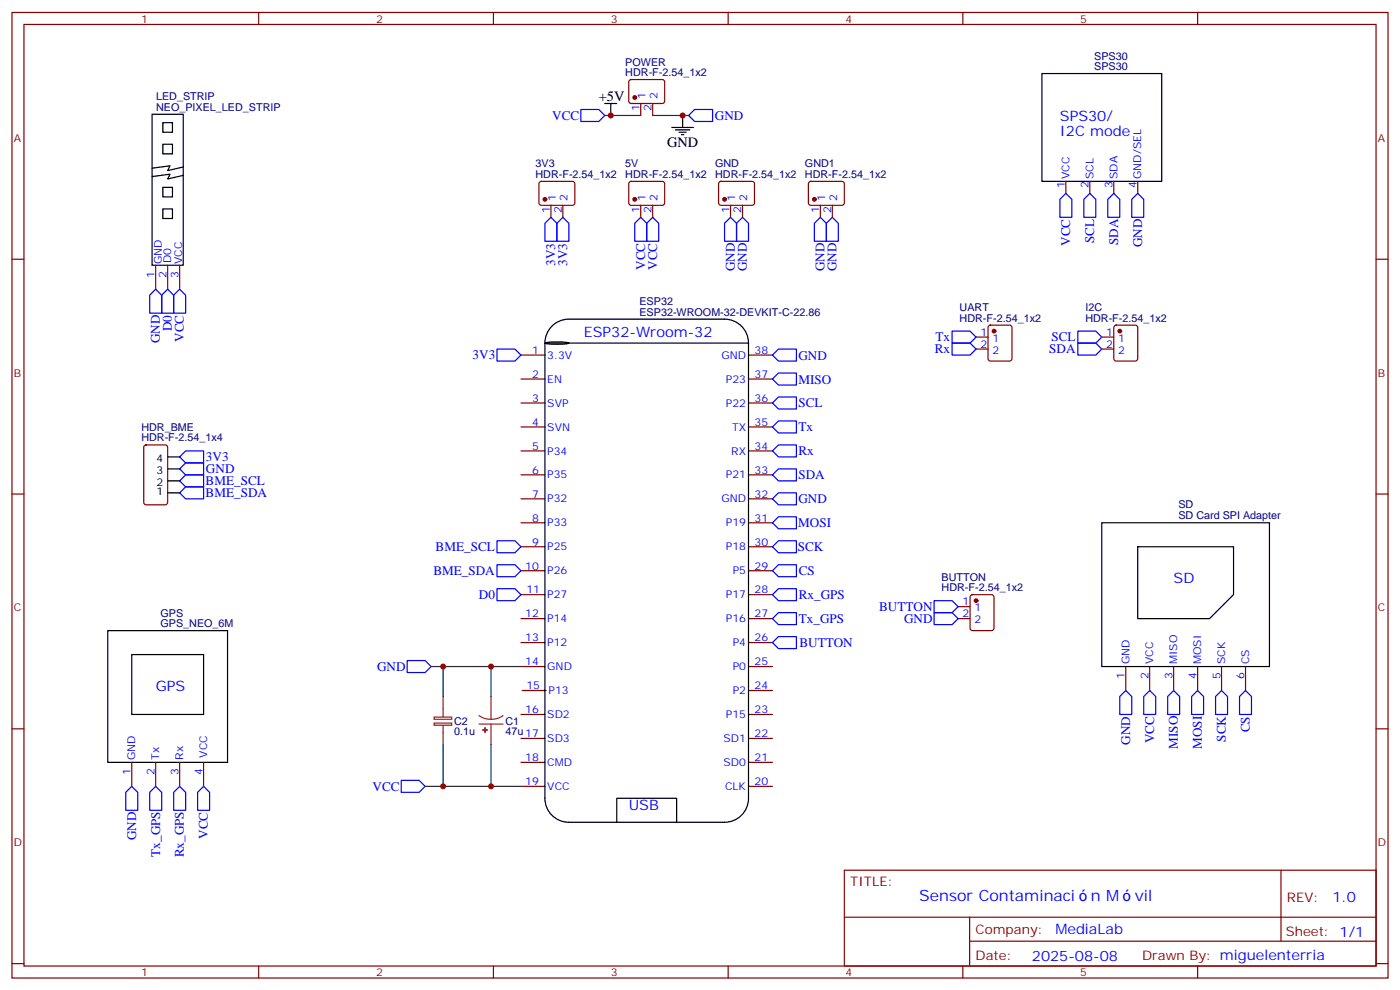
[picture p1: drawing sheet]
<svg xmlns="http://www.w3.org/2000/svg" width="412mm" height="292mm" viewBox="0 0 412 292" stroke-linecap="round" stroke-linejoin="round" font-family="sans-serif">
<g fill="none" stroke="#870000" stroke-width=".35">
<path d="M3.5 3.7h405.4v284.3h-405.4zM7.1 7.2h398.2v277.3h-398.2zM76.2 3.7v3.5M145.3 3.7v3.5M214.5 3.7v3.5M283.6 3.7v3.5M352.8 3.7v3.5M185.4 23.6l.5-.2 9.5 .1 .4 .6-.1 5.9-.6 .5-9.5-.1-.4-.6v-5.7zM188.7 30.5v3.5M192.3 30.5v3.5M159 53.6l.5-.2 9.4 .1 .4 .6v5.9l-.7 .5-9.4-.1-.5-.6v-5.7zM185.4 53.6l.5-.2 9.5 .1 .4 .6-.1 5.9-.6 .5-9.5-.1-.4-.6v-5.7z"/>
<path d="M211.9 53.6l.5-.2 9.4 .1 .4 .6v5.9l-.7 .5-9.4-.1-.4-.6v-5.7zM238.4 53.6l.4-.2 9.5 .1 .4 .6-.1 5.9-.6 .5-9.4-.1-.5-.6v-5.7zM314 53.4v3.5M321 53.4v3.5M328.1 53.4v3.5M335.1 53.4v3.5M3.5 76.3h3.6M45.9 78.1v7.1M49.4 78.1v7.1M52.9 78.1v7.1M162.3 60.5v3.5M165.8 60.5v3.5"/>
<path d="M188.7 60.5v3.5M192.3 60.5v3.5M215.2 60.5v3.5M218.7 60.5v3.5M241.7 60.5v3.5M245.2 60.5v3.5M405.3 76.3h3.6M287.5 99.3h3.5M291.3 96l.4-.3h5.7l.6 .5 .1 9.4-.5 .7h-5.9l-.6-.4-.1-9.5zM324.6 99.3h3.5M328.3 96l.5-.3h5.6l.7 .5v9.4l-.4 .7h-5.9l-.7-.4v-9.5zM153.5 118.7h7"/>
<path d="M153.5 111.6h7M153.5 104.6h7M220.5 118.7h7M220.5 111.6h7M220.5 104.6h7M287.5 102.8h3.5M324.6 102.8h3.5M42.6 131.2l.4-.2h5.7l.6 .5 .1 16.5-.5 .6-5.9 .1-.6-.5-.1-16.5zM153.5 125.7h7M153.5 139.8h7M153.5 132.8h7M220.5 125.7h7"/>
<path d="M220.5 139.8h7M220.5 132.8h7M3.5 145.5h3.6M153.5 154h7M153.5 146.9h7M220.5 154h7M220.5 146.9h7M405.3 145.5h3.6M153.5 175.1h7M153.5 168.1h7M153.5 161h7M220.5 175.1h7"/>
<path d="M220.5 168.1h7M220.5 161h7M282.2 178.6h3.6M286 175.3l.5-.2h5.6l.7 .4v9.5l-.5 .6-5.8 .1-.7-.5v-9.4zM153.5 196.3h7M153.5 189.2h7M153.5 182.2h7M220.5 196.3h7M220.5 189.2h7M220.5 182.2h7M282.2 182.2h3.6M331.6 196.3v7"/>
<path d="M338.7 196.3v7M345.7 196.3v7M352.8 196.3v7M359.8 196.3v7M366.9 196.3v7M3.5 214.6h3.6M153.5 217.5h7M153.5 210.4h7M153.8 203.3h7.1M220.5 217.5h7M220.5 210.4h7M220.5 203.3h7"/>
<path d="M405.3 214.6h3.6M38.8 224.5v7.1M45.9 224.5v7.1M52.9 224.5v7.1M60 224.5v7.1M153.5 231.6h7M153.5 224.5h7M220.5 231.6h7M220.5 224.5h7M248.7 256.3h156.6v28.2h-156.6zM377.3 256.3v20.9M248.7 270.1h156.5"/>
<path d="M285.6 277.2h119.6M285.6 270.1v14.1M3.5 283.8h3.6M76.2 284.5v3.5M145.3 284.5v3.5M214.5 284.5v3.5M283.6 284.5v3.5M352.8 284.5v3.5M405.3 283.8h3.6"/>
</g>
<g fill="none" stroke="#000" stroke-width=".35">
<path d="M44.8 33.7h9.2v44.4h-9.2zM48 36.1h2.8v2.8h-2.8zM178.2 30.5h3.5M179.9 30.5v3.5M197.9 37.5h6.4M199 38.2h4.2M200 38.9h2.1M200.7 39.7h.7M201.1 34v3.5M306.9 21.7h35.3v31.7h-35.3zM48 55.2h2.8v2.8h-2.8zM48 42.5h2.8v2.8h-2.8z"/>
<path d="M54 49.2l-4.6 1 .7-1.4-5.3 .7M54 51.6l-4.6 1.1 .7-1.4-5.3 .7M48 61.5h2.8v2.8h-2.8zM160.5 101h60v134.1a7.1 7.1 0 0 1-7.1 7h-45.8a7.1 7.1 0 0 1-7.1-7zM160.5 101a17.8 17.8 0 0 1 7.1 0 17.8 17.8 0 0 1-7.1 0zM160.5 101a7.1 7.1 0 0 1 7.1-7h45.8a7.1 7.1 0 0 1 7.1 7M49.4 138.1h3.5M49.4 134.5h3.5M49.4 145.1h3.5M49.4 141.6h3.5M324.6 154h49.3v42.3h-49.3zM335.1 161h28.3v14.1l-7.1 7.1h-21.2z"/>
<path d="M31.7 185.7h35.3v38.8h-35.3zM38.8 192.8h21.2v17.6h-21.2zM181.7 242.1v-7h17.6v7"/>
</g>
<g fill="none" stroke="#00f" stroke-width=".35">
<path d="M171.1 32.2h5.3l1.8 1.8-1.8 1.8h-5.3zM202.8 34l1.8-1.8h5.3v3.6h-5.3zM314 56.9l1.7 1.8v5.3h-3.5v-5.3zM319.3 58.7l1.7-1.8 1.8 1.8v5.3h-3.5zM326.3 58.7l1.8-1.8 1.7 1.8v5.3h-3.5zM333.4 58.7l1.7-1.8 1.8 1.8v5.3h-3.5zM162.3 64l1.7 1.8v5.2h-3.5v-5.2zM165.8 64l1.8 1.8v5.2h-3.6v-5.2zM188.7 64l1.8 1.8v5.2h-3.5v-5.2zM192.3 64l1.7 1.8v5.2h-3.5v-5.2zM215.2 64l1.8 1.8v5.2h-3.6v-5.2zM218.7 64l1.8 1.8v5.2h-3.5v-5.2z"/>
<path d="M241.7 64l1.7 1.8v5.2h-3.5v-5.2zM245.2 64l1.7 1.8v5.2h-3.5v-5.2zM45.9 85.2l1.7 1.7v5.3h-3.5v-5.3zM49.4 85.2l1.8 1.7v5.3h-3.6v-5.3zM52.9 85.2l1.8 1.7v5.3h-3.5v-5.3zM280.5 97.5h5.3l1.7 1.8-1.7 1.7h-5.3zM317.5 97.5h5.3l1.8 1.8-1.8 1.7h-5.3zM146.4 102.8h5.3l1.8 1.8-1.8 1.7h-5.3zM227.5 111.6l1.8-1.7h5.3v3.5h-5.3zM227.5 118.7l1.8-1.8h5.3v3.5h-5.3zM227.5 104.6l1.8-1.8h5.3v3.5h-5.3zM280.5 101h5.3l1.7 1.8-1.7 1.8h-5.3z"/>
<path d="M317.5 101h5.3l1.8 1.8-1.8 1.8h-5.3zM52.9 134.5l1.8-1.7h5.3v3.5h-5.3zM52.9 138.1l1.8-1.8h5.3v3.5h-5.3zM227.5 139.8l1.8-1.7h5.3v3.5h-5.3zM227.5 125.7l1.8-1.7h5.3v3.5h-5.3zM227.5 132.8l1.8-1.8h5.3v3.5h-5.3zM52.9 141.6l1.8-1.8h5.3v3.6h-5.3zM52.9 145.1l1.8-1.7h5.3v3.5h-5.3zM146.4 159.2h5.3l1.8 1.8-1.8 1.8h-5.3zM227.5 154l1.8-1.8h5.3v3.5h-5.3zM227.5 146.9l1.8-1.8h5.3v3.6h-5.3zM146.4 173.4h5.3l1.8 1.7-1.8 1.8h-5.3z"/>
<path d="M146.4 166.3h5.3l1.8 1.8-1.8 1.7h-5.3zM227.5 168.1l1.8-1.8h5.3v3.5h-5.3zM227.5 161l1.8-1.8h5.3v3.6h-5.3zM227.5 175.1l1.8-1.7h5.3v3.5h-5.3zM275.2 176.9h5.3l1.7 1.7-1.7 1.8h-5.3zM119.9 194.5h5.3l1.8 1.8-1.8 1.7h-5.3zM227.5 189.2l1.8-1.7h5.3v3.5h-5.3zM229.3 180.4h5.3v3.5h-5.3l-1.8-1.7zM275.2 180.4h5.3l1.7 1.8-1.7 1.7h-5.3zM331.6 203.3l1.8 1.8v5.3h-3.6v-5.3zM338.7 203.3l1.7 1.8v5.3h-3.5v-5.3zM345.7 203.3l1.8 1.8v5.3h-3.5v-5.3z"/>
<path d="M352.8 203.3l1.7 1.8v5.3h-3.5v-5.3zM359.8 203.3l1.8 1.8v5.3h-3.5v-5.3zM366.9 203.3l1.8 1.8v5.3h-3.6v-5.3zM38.8 231.6l1.8 1.7v5.3h-3.6v-5.3zM45.9 231.6l1.7 1.7v5.3h-3.5v-5.3zM52.9 231.6l1.8 1.7v5.3h-3.5v-5.3zM60 231.6l1.7 1.7v5.3h-3.5v-5.3zM118.2 229.8h5.3l1.7 1.8-1.7 1.7h-5.3z"/>
</g>
<g fill="#870000" stroke="#870000" stroke-width=".35">
<circle cx="292.8" cy="97.5" r=".53"/>
<circle cx="329.8" cy="97.5" r=".53"/>
<circle cx="287.5" cy="176.9" r=".53"/>
<circle cx="187" cy="28.7" r=".53"/>
<circle cx="160.5" cy="58.7" r=".53"/>
<circle cx="187" cy="58.7" r=".53"/>
<circle cx="213.4" cy="58.7" r=".53"/>
<circle cx="239.9" cy="58.7" r=".53"/>
</g>
<path d="M127.9 211.2h5.2v.6h-5.2zM127.9 212.9h5.2v.7h-5.2zM130.5 205.1v6M130.5 213.6v5.6M141.1 210.7l1.7 .9 1.8 .2M141.1 213.2h7.1M144.6 205.1v6.7M144.6 213.2v6M148.2 210.7l-1.7 .9-1.9 .2" fill="none" stroke="#8c2424" stroke-width=".35"/>
<g fill="#8c2424" stroke="#8c2424" stroke-width=".35">
<path d="M142.2 214.9l1.4 .1z"/>
<path d="M142.9 214.3v1.4z"/>
</g>
<path d="M178.2 34h10.5M192.3 34h10.5M127 196.3h26.5M130.5 196.3v8.8M144.6 196.3v8.8M130.5 219.2v12.4M144.6 219.2v12.4M125.2 231.6h28.3" fill="none" stroke="#008700" stroke-width=".35"/>
<g fill="#c00">
<circle cx="130.5" cy="231.6" r=".88"/>
<circle cx="130.5" cy="196.3" r=".88"/>
<circle cx="144.6" cy="196.3" r=".88"/>
<circle cx="144.6" cy="231.6" r=".88"/>
<circle cx="179.9" cy="34" r=".88"/>
<circle cx="201.1" cy="34" r=".88"/>
</g>
<g font-size="4.6" fill="#00f">
<text x="270.8" y="265.3">Sensor Contaminaci</text>
<text x="321.3" y="265.3">n M</text>
<text x="334.3" y="265.3">vil</text>
</g>
<g font-size="4.2">
<text x="176.4" y="29.8">+5V</text>
<text x="196.5" y="43.2">GND</text>
</g>
<g font-size="4.2" fill="#00f">
<text x="312.2" y="35.8">SPS30/</text>
<text x="312.2" y="40">I2C mode</text>
<text x="172" y="99.3">ESP32-Wroom-32</text>
<text x="345.7" y="171.6">SD</text>
<text x="45.9" y="203.3">GPS</text>
<text x="185.2" y="238.6">USB</text>
<text x="392.5" y="265.5">1.0</text>
<text x="310.9" y="275.1">MediaLab</text>
<text x="304" y="282.9">2025-08-08</text>
</g>
<g font-size="3.9" fill="#00f">
<text x="162.7" y="35.3">VCC</text>
<text x="210.6" y="35.3">GND</text>
<text x="322.3" y="71.6" transform="rotate(-90 322.3 71.6)">SCL</text>
<text x="315.2" y="72.4" transform="rotate(-90 315.2 72.4)">VCC</text>
<text x="329.4" y="72.2" transform="rotate(-90 329.4 72.2)">SDA</text>
<text x="336.4" y="72.9" transform="rotate(-90 336.4 72.9)">GND</text>
<text x="163.5" y="78.2" transform="rotate(-90 163.5 78.2)">3V3</text>
<text x="167.1" y="78.2" transform="rotate(-90 167.1 78.2)">3V3</text>
<text x="190" y="79.5" transform="rotate(-90 190 79.5)">VCC</text>
<text x="193.5" y="79.5" transform="rotate(-90 193.5 79.5)">VCC</text>
<text x="216.4" y="79.9" transform="rotate(-90 216.4 79.9)">GND</text>
<text x="220" y="79.9" transform="rotate(-90 220 79.9)">GND</text>
<text x="242.9" y="79.9" transform="rotate(-90 242.9 79.9)">GND</text>
<text x="246.4" y="79.9" transform="rotate(-90 246.4 79.9)">GND</text>
<text x="47.1" y="101.1" transform="rotate(-90 47.1 101.1)">GND</text>
<text x="50.6" y="97.5" transform="rotate(-90 50.6 97.5)">D0</text>
<text x="54.2" y="100.7" transform="rotate(-90 54.2 100.7)">VCC</text>
<text x="275.6" y="100.5">Tx</text>
<text x="309.7" y="100.5">SCL</text>
<text x="139.2" y="105.8">3V3</text>
<text x="235.2" y="105.9">GND</text>
<text x="275.4" y="104.1">Rx</text>
<text x="309.1" y="104.1">SDA</text>
<text x="235.2" y="113">MISO</text>
<text x="235.2" y="119.9">SCL</text>
<text x="235.2" y="127">Tx</text>
<text x="60.7" y="135.8">3V3</text>
<text x="235.2" y="134.1">Rx</text>
<text x="60.6" y="142.9">BME_SCL</text>
<text x="60.7" y="139.3">GND</text>
<text x="235.2" y="141.1">SDA</text>
<text x="60.6" y="146.4">BME_SDA</text>
<text x="235.2" y="148.2">GND</text>
<text x="235.1" y="155.3">MOSI</text>
<text x="128.3" y="162.3">BME_SCL</text>
<text x="235" y="162.4">SCK</text>
<text x="127.7" y="169.3">BME_SDA</text>
<text x="235.3" y="169.3">CS</text>
<text x="141.1" y="176.4">D0</text>
<text x="235.3" y="176.5">Rx_GPS</text>
<text x="259" y="179.9">BUTTON</text>
<text x="235.3" y="183.5">Tx_GPS</text>
<text x="266.3" y="183.4">GND</text>
<text x="235.5" y="190.5">BUTTON</text>
<text x="111.1" y="197.6">GND</text>
<text x="368.2" y="215.7" transform="rotate(-90 368.2 215.7)">CS</text>
<text x="332.9" y="219.3" transform="rotate(-90 332.9 219.3)">GND</text>
<text x="339.9" y="218.8" transform="rotate(-90 339.9 218.8)">VCC</text>
<text x="347" y="220.5" transform="rotate(-90 347 220.5)">MISO</text>
<text x="354" y="220.5" transform="rotate(-90 354 220.5)">MOSI</text>
<text x="361.1" y="218.4" transform="rotate(-90 361.1 218.4)">SCK</text>
<text x="109.7" y="232.8">VCC</text>
<text x="40.1" y="247.5" transform="rotate(-90 40.1 247.5)">GND</text>
<text x="61.2" y="247.1" transform="rotate(-90 61.2 247.1)">VCC</text>
<text x="47.1" y="252.3" transform="rotate(-90 47.1 252.3)">Tx_GPS</text>
<text x="54.2" y="252.5" transform="rotate(-90 54.2 252.5)">Rx_GPS</text>
</g>
<g font-size="3.9" fill="#800">
<text x="250.5" y="260.8">TITLE:</text>
<text x="379.1" y="265.5">REV:</text>
<text x="287.4" y="275">Company:</text>
<text x="378.7" y="275.7">Sheet: 1/1</text>
<text x="287.4" y="282.7">Date:</text>
<text x="336.4" y="282.8">Drawn By: miguelenterria</text>
</g>
<g font-size="3.2" fill="#800">
<text x="41.6" y="6.7">1</text>
<text x="110.8" y="6.7">2</text>
<text x="179.9" y="6.7">3</text>
<text x="249.1" y="6.7">4</text>
<text x="318.2" y="6.7">5</text>
<text x="4.1" y="41.8">A</text>
<text x="405.9" y="41.8">A</text>
<text x="4.1" y="110.9">B</text>
<text x="405.9" y="110.9">B</text>
<text x="4.1" y="180.1">C</text>
<text x="405.9" y="180.1">C</text>
<text x="4.1" y="249.2">D</text>
<text x="405.9" y="249.2">D</text>
<text x="41.6" y="287.5">1</text>
<text x="110.8" y="287.5">2</text>
<text x="179.9" y="287.5">3</text>
<text x="249.1" y="287.5">4</text>
<text x="318.2" y="287.5">5</text>
</g>
<g font-size="3.2" fill="#000080">
<text x="322.3" y="17.6">SPS30</text>
<text x="184.2" y="22.4">HDR-F-2.54_1x2</text>
<text x="184.2" y="19.3">POWER</text>
<text x="322.3" y="20.6">SPS30</text>
<text x="46" y="29.6">LED_STRIP</text>
<text x="46" y="32.6">NEO_PIXEL_LED_STRIP</text>
<text x="157.7" y="52.4">HDR-F-2.54_1x2</text>
<text x="157.7" y="49.3">3V3</text>
<text x="184.2" y="52.4">HDR-F-2.54_1x2</text>
<text x="184.2" y="49.3">5V</text>
<text x="210.7" y="52.4">HDR-F-2.54_1x2</text>
<text x="210.7" y="49.3">GND</text>
<text x="237.1" y="52.4">HDR-F-2.54_1x2</text>
<text x="237.1" y="49.3">GND1</text>
<text x="188.4" y="89.7">ESP32</text>
<text x="188.4" y="92.9">ESP32-WROOM-32-DEVKIT-C-22.86</text>
<text x="282.7" y="94.7">HDR-F-2.54_1x2</text>
<text x="282.7" y="91.7">UART</text>
<text x="319.7" y="94.7">HDR-F-2.54_1x2</text>
<text x="319.7" y="91.7">I2C</text>
<text x="41.6" y="130">HDR-F-2.54_1x4</text>
<text x="41.6" y="126.8">HDR_BME</text>
<text x="347.1" y="149.7">SD</text>
<text x="347.1" y="152.9">SD Card SPI Adapter</text>
<text x="277.4" y="171">BUTTON</text>
<text x="277.4" y="174.1">HDR-F-2.54_1x2</text>
<text x="47.3" y="184.6">GPS_NEO_6M</text>
<text x="47.3" y="181.6">GPS</text>
<text x="133.8" y="213.4">C2</text>
<text x="148.9" y="213.4">C1</text>
<text x="133.8" y="216.5">0.1u</text>
<text x="148.9" y="216.5">47u 17</text>
</g>
<g font-size="3.2" fill="#00f">
<text x="190.1" y="29.2" transform="rotate(-90 190.1 29.2)">1</text>
<text x="193.7" y="29.2" transform="rotate(-90 193.7 29.2)">2</text>
<text x="188.4" y="32.7" transform="rotate(-90 188.4 32.7)">1</text>
<text x="191.9" y="32.7" transform="rotate(-90 191.9 32.7)">2</text>
<text x="315" y="52.7" transform="rotate(-90 315 52.7)">VCC</text>
<text x="322.1" y="52.7" transform="rotate(-90 322.1 52.7)">SCL</text>
<text x="329.1" y="52.7" transform="rotate(-90 329.1 52.7)">SDA</text>
<text x="336.2" y="52.7" transform="rotate(-90 336.2 52.7)">GND/SEL</text>
<text x="163.7" y="59.2" transform="rotate(-90 163.7 59.2)">1</text>
<text x="167.2" y="59.2" transform="rotate(-90 167.2 59.2)">2</text>
<text x="190.1" y="59.2" transform="rotate(-90 190.1 59.2)">1</text>
<text x="193.7" y="59.2" transform="rotate(-90 193.7 59.2)">2</text>
<text x="216.6" y="59.2" transform="rotate(-90 216.6 59.2)">1</text>
<text x="220.1" y="59.2" transform="rotate(-90 220.1 59.2)">2</text>
<text x="243.1" y="59.2" transform="rotate(-90 243.1 59.2)">1</text>
<text x="246.6" y="59.2" transform="rotate(-90 246.6 59.2)">2</text>
<text x="313.6" y="55.4" transform="rotate(-90 313.6 55.4)">1</text>
<text x="320.7" y="55.4" transform="rotate(-90 320.7 55.4)">2</text>
<text x="327.7" y="55.4" transform="rotate(-90 327.7 55.4)">3</text>
<text x="334.8" y="55.4" transform="rotate(-90 334.8 55.4)">4</text>
<text x="161.9" y="62.7" transform="rotate(-90 161.9 62.7)">1</text>
<text x="165.5" y="62.7" transform="rotate(-90 165.5 62.7)">2</text>
<text x="188.4" y="62.7" transform="rotate(-90 188.4 62.7)">1</text>
<text x="191.9" y="62.7" transform="rotate(-90 191.9 62.7)">2</text>
<text x="214.8" y="62.7" transform="rotate(-90 214.8 62.7)">1</text>
<text x="218.4" y="62.7" transform="rotate(-90 218.4 62.7)">2</text>
<text x="241.3" y="62.7" transform="rotate(-90 241.3 62.7)">1</text>
<text x="244.8" y="62.7" transform="rotate(-90 244.8 62.7)">2</text>
<text x="47.6" y="77.8" transform="rotate(-90 47.6 77.8)">GND</text>
<text x="50.4" y="77.4" transform="rotate(-90 50.4 77.4)">D0</text>
<text x="53.6" y="77.8" transform="rotate(-90 53.6 77.8)">VCC</text>
<text x="45.5" y="81.9" transform="rotate(-90 45.5 81.9)">1</text>
<text x="49" y="81.9" transform="rotate(-90 49 81.9)">2</text>
<text x="52.6" y="81.9" transform="rotate(-90 52.6 81.9)">3</text>
<text x="288.8" y="98.9">1</text>
<text x="292.3" y="100.7">1</text>
<text x="325.9" y="98.9">1</text>
<text x="329.4" y="100.7">1</text>
<text x="156.7" y="104.2">1</text>
<text x="161.2" y="105.6">3.3V</text>
<text x="212.5" y="105.6">GND</text>
<text x="222.2" y="104.2">38</text>
<text x="288.8" y="102.4">2</text>
<text x="292.3" y="104.2">2</text>
<text x="325.9" y="102.4">2</text>
<text x="329.4" y="104.2">2</text>
<text x="156.7" y="111.3">2</text>
<text x="161.2" y="112.7">EN</text>
<text x="213.8" y="112.7">P23</text>
<text x="222.2" y="111.3">37</text>
<text x="156.7" y="118.3">3</text>
<text x="161.2" y="119.7">SVP</text>
<text x="213.8" y="119.7">P22</text>
<text x="222.2" y="118.3">36</text>
<text x="156.7" y="125.4">4</text>
<text x="222.2" y="125.4">35</text>
<text x="161.2" y="126.8">SVN</text>
<text x="215.6" y="126.8">TX</text>
<text x="156.7" y="132.4">5</text>
<text x="161.2" y="133.8">P34</text>
<text x="215.4" y="133.8">RX</text>
<text x="222.2" y="132.4">34</text>
<text x="156.7" y="139.5">6</text>
<text x="161.2" y="140.9">P35</text>
<text x="213.8" y="140.9">P21</text>
<text x="222.2" y="139.5">33</text>
<text x="156.7" y="146.5">7</text>
<text x="161.2" y="148">P32</text>
<text x="212.5" y="148">GND</text>
<text x="222.2" y="146.5">32</text>
<text x="156.7" y="153.6">8</text>
<text x="161.2" y="155">P33</text>
<text x="213.8" y="155">P19</text>
<text x="222.2" y="153.6">31</text>
<text x="156.7" y="160.7">9</text>
<text x="222.2" y="160.7">30</text>
<text x="154.7" y="167.7">10</text>
<text x="161.2" y="162.1">P25</text>
<text x="213.8" y="162.1">P18</text>
<text x="222.2" y="167.7">29</text>
<text x="161.2" y="169.1">P26</text>
<text x="215.9" y="169.1">P5</text>
<text x="155.1" y="174.8">11</text>
<text x="161.2" y="176.2">P27</text>
<text x="213.8" y="176.2">P17</text>
<text x="222.2" y="174.8">28</text>
<text x="283.6" y="178.3">1</text>
<text x="154.7" y="181.8">12</text>
<text x="161.2" y="183.2">P14</text>
<text x="213.8" y="183.2">P16</text>
<text x="222.2" y="181.8">27</text>
<text x="283.6" y="181.8">2</text>
<text x="287.1" y="180.1">1</text>
<text x="287.1" y="183.6">2</text>
<text x="154.7" y="188.9">13</text>
<text x="161.2" y="190.3">P12</text>
<text x="215.9" y="190.3">P4</text>
<text x="222.2" y="188.9">26</text>
<text x="154.7" y="195.9">14</text>
<text x="161.2" y="197.3">GND</text>
<text x="215.9" y="197.3">P0</text>
<text x="222.2" y="195.9">25</text>
<text x="332.7" y="195.6" transform="rotate(-90 332.7 195.6)">GND</text>
<text x="339.7" y="195.6" transform="rotate(-90 339.7 195.6)">VCC</text>
<text x="346.8" y="195.6" transform="rotate(-90 346.8 195.6)">MISO</text>
<text x="353.8" y="195.6" transform="rotate(-90 353.8 195.6)">MOSI</text>
<text x="360.9" y="195.6" transform="rotate(-90 360.9 195.6)">SCK</text>
<text x="367.9" y="195.6" transform="rotate(-90 367.9 195.6)">CS</text>
<text x="155.1" y="203">15</text>
<text x="222.2" y="203">24</text>
<text x="331.3" y="200.1" transform="rotate(-90 331.3 200.1)">1</text>
<text x="338.3" y="200.1" transform="rotate(-90 338.3 200.1)">2</text>
<text x="345.4" y="200.1" transform="rotate(-90 345.4 200.1)">3</text>
<text x="352.4" y="200.1" transform="rotate(-90 352.4 200.1)">4</text>
<text x="359.5" y="200.1" transform="rotate(-90 359.5 200.1)">5</text>
<text x="366.5" y="200.1" transform="rotate(-90 366.5 200.1)">6</text>
<text x="161.6" y="204.4">P13</text>
<text x="215.9" y="204.4">P2</text>
<text x="154.7" y="210">16</text>
<text x="161.2" y="211.5">SD2</text>
<text x="213.8" y="211.5">P15</text>
<text x="222.2" y="210">23</text>
<text x="161.2" y="218.5">SD3</text>
<text x="213.2" y="218.5">SD1</text>
<text x="222.2" y="217.1">22</text>
<text x="39.9" y="223.8" transform="rotate(-90 39.9 223.8)">GND</text>
<text x="46.9" y="223.8" transform="rotate(-90 46.9 223.8)">Tx</text>
<text x="54" y="223.8" transform="rotate(-90 54 223.8)">Rx</text>
<text x="61" y="223.1" transform="rotate(-90 61 223.1)">VCC</text>
<text x="154.7" y="224.2">18</text>
<text x="161.2" y="225.6">CMD</text>
<text x="213.2" y="225.6">SD0</text>
<text x="222.2" y="224.2">21</text>
<text x="38.5" y="228.3" transform="rotate(-90 38.5 228.3)">1</text>
<text x="45.5" y="228.3" transform="rotate(-90 45.5 228.3)">2</text>
<text x="52.6" y="228.3" transform="rotate(-90 52.6 228.3)">3</text>
<text x="59.6" y="228.3" transform="rotate(-90 59.6 228.3)">4</text>
<text x="154.7" y="231.2">19</text>
<text x="161.2" y="232.6">VCC</text>
<text x="213.6" y="232.6">CLK</text>
<text x="222.2" y="231.2">20</text>
</g>
<g font-size="3.2">
<text x="46.1" y="136">4</text>
<text x="46.1" y="143">2</text>
<text x="46.1" y="139.5">3</text>
<text x="46.1" y="145.8">1</text>
</g>
</svg>
